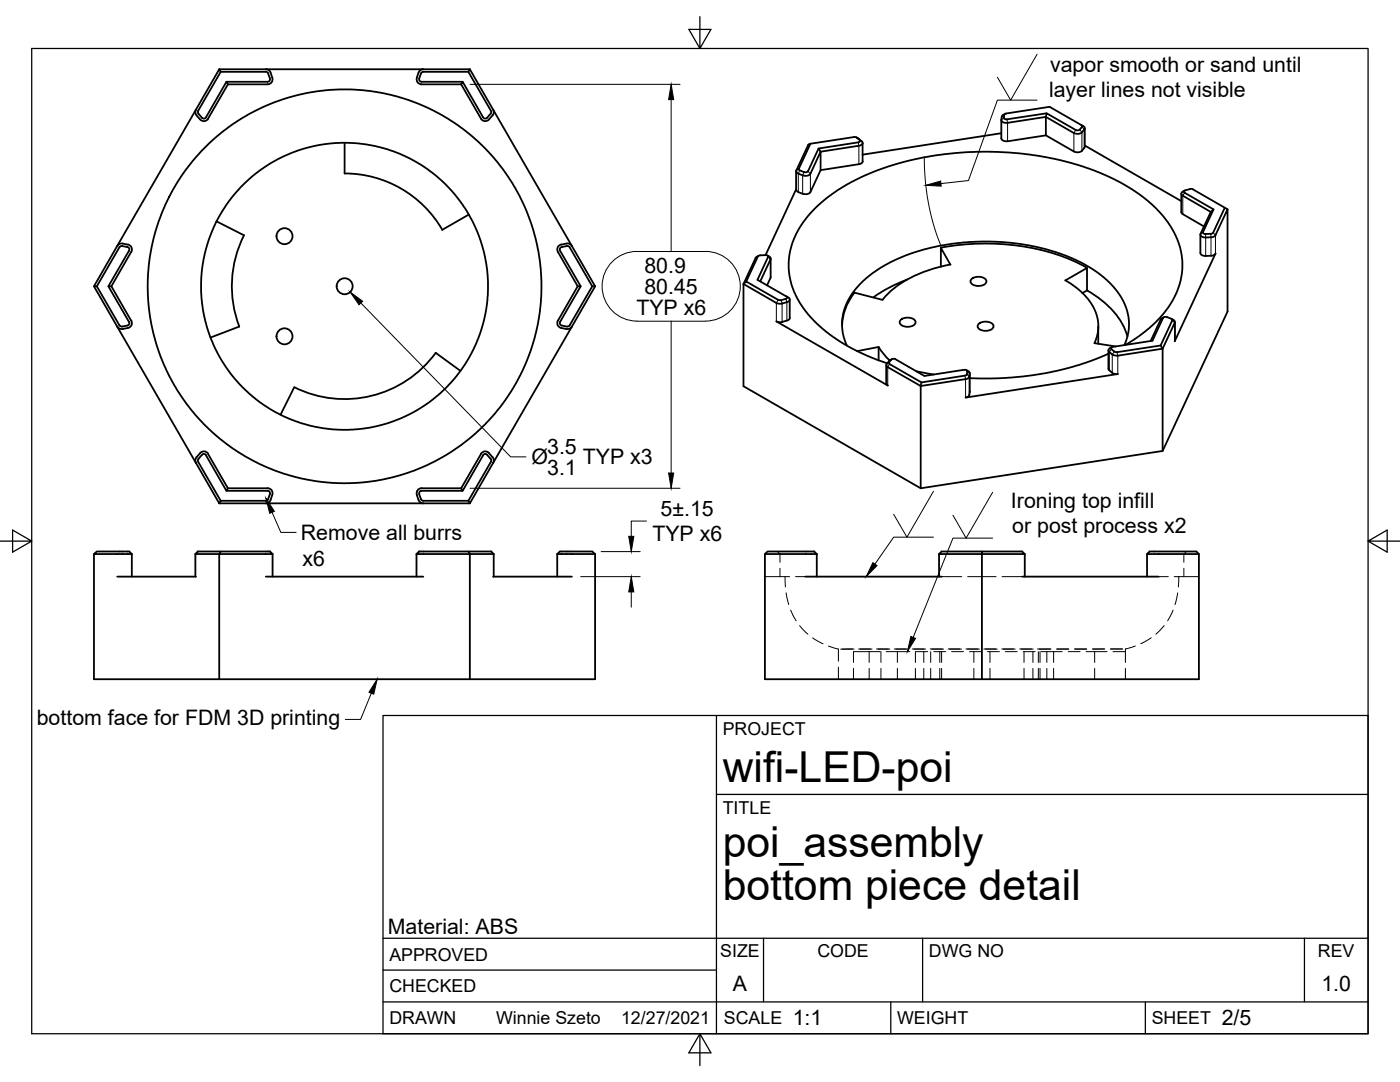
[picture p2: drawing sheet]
<svg xmlns="http://www.w3.org/2000/svg" width="279mm" height="216mm" viewBox="0 0 279 216" stroke-linecap="round" stroke-linejoin="round" font-family="sans-serif">
<!-- layer: Visible -->
<g fill="none" stroke="#000" stroke-width=".36">
<path d="M43.8 13.8h50M43.8 13.8l-25 43.3 4.6 8.1M43.8 13.8l.2 .5-4.5 7.8M44 14.3h9.1l.4 .3M45.2 16.3l-4.2 7.2-.3 .2-.4-.2-.8-1 .1-.4M45.5 16.8l-4 6.9M53.1 13.8a1.01 1.01 0 0 1 .9 .7M53.5 14.7l.4 1.1-.4 .5h-8.3l.3 .5M54 14.5l.3 1a1.01 1.01 0 0 1-.9 1.3h-7.9M83.2 15.5a1.01 1.01 0 0 0 .9 1.3M83.5 14.5l-.3 1M84 14.7l-.3 1.1 .2 .4 .2 .1"/>
<path d="M84.1 16.8h7.9M84.1 16.3h8.2M84.5 13.8a1.01 1.01 0 0 0-1 .7M92 16.8l4 6.9a1.01 1.01 0 0 0 1.6 .1M93.5 14.3l4.5 7.8-.1 .6-.8 .9h-.5l-.2-.2-4.1-7.1-.3 .5M93.8 13.8l25 43.3M93.8 13.8l-.3 .5h-9l-.5 .3M39.1 21.9a1.01 1.01 0 0 0 .1 1.1M39.2 23l.7 .8M41.6 23.7a1.01 1.01 0 0 1-1.7 .1M68.8 28.5v6.1M68.8 34.6a22.5 22.5 0 0 1 19.5 11.3l5.3-3.1"/>
<path d="M98.3 23l-.7 .8M98.4 21.9a1.01 1.01 0 0 1-.1 1.1M158.9 37.8l-6.1 13.1M158.9 34.2v3.6M158.9 37.8l.4 .5M158.9 34l2.4-5.1 .4-.2-2.3 5 .1 .2 1 .5M158.9 34v.2l.4 .4M163.4 29.6l-2.1 4.6-.4 .2-.4-.1M163.8 30.3l-2.1 4.4-.6 .4a2.57 2.57 0 0 1-1.8-.5M163.8 30.3v3.7l7.6-1.2a.75 .75 0 0 0 .8-.6M163.8 34l-2.1 4.3-.6 .4a2.67 2.67 0 0 1-1.8-.4M170.9 27.4l.4 .2"/>
<path d="M171.3 27.6l.7 .6M171.6 28l-.6-.5-.6-.2-8.7 1.4M171.6 28v.2l-.3 .2-7.9 1.2 .4 .7M172 28.2a.55 .55 0 0 1 0 .7 .55 .55 0 0 1-.6 .2l-7.6 1.2M172.1 28.5v3.7M199.8 27.6l.4 .5 .9 .1M199.8 26.6l-27.7 4.3M199.8 24v3.6M200.2 22.9l-.2 .3-.2 .7a.98 .98 0 0 0 1.3 .6M200.6 22.7l-.4 .2M200.8 22.6l8.7-1.3 6.3 3.7M208.7 23.3l.2-.7 5.9 3.4 .7-.1 .4-.6-.1-.3"/>
<path d="M208.7 23.3v3.7l5.6 3.2M208.7 23.3l-7.6 1.2M208.7 23.3l5.6 3.2M208.7 27l-7.6 1.2M208.9 22.6l-8.1 1.2-.5-.3 .2-.7 .3-.1M215.8 25l.4 .2M216.2 25.2l.2 .2a1.38 1.38 0 0 1-2.1 1.1M216.5 25.6v3.7a1.49 1.49 0 0 1-2.2 .9M216.5 29l19.3 11.1M235.8 38.7v3.8l4.5 2.7M236 38.2l-.2 .4 .2 .5 5.6 3.2M236.4 38l-.3 .2"/>
<path d="M236.4 38.5l5.8 3.3M236.5 38l-.2 .2 .1 .2M238.1 37.8l6.9 4M238.1 37.8l-.6-.1-1 .3M18.8 57.1h.5l4.5 7.8 .6 .2 1.2-.2 .2-.4v-.3l-4.2-7.1M19.3 57.1l4.5-7.8 .6-.2 1.2 .2 .2 .4-.1 .3-4.1 7.1h.6M22.2 57.1l4 6.9M23.4 49.1a.99 .99 0 0 1 1-.5l1.1 .2a1.01 1.01 0 0 1 .7 1.5M26.2 50.3l-4 6.8M43.2 44.2l5.5 2.7a22.5 22.5 0 0 0-.9 18.3l-5.8 2.2M112 48.8a1.01 1.01 0 0 0-.7 1.5l4 6.8M113.1 48.6l-1.1 .2"/>
<path d="M113.1 48.6a1.01 1.01 0 0 1 1 .5M115.3 57.1h.6l-4.1 7.1v.5l.2 .2 1.2 .3 .5-.3 4.5-7.8M115.3 57.1l-4 6.9a1.01 1.01 0 0 0 .7 1.5M115.9 57.1l-4.1-7.1-.1-.3 .3-.4 1.2-.2 .4 .1 4.6 7.9h.6M118.8 57.1l-25 43.3M148.4 56.7l.5-.5 6.4 3.6 .6 .1M148.4 56.7l6.5 3.8M151.4 51l-.6 .5-2.4 5.2M152.8 50.9l-1.3 .1-.2 .2-2.4 5M152.8 50.9l.4 .1 .1 .3-2.1 4.5 5.8 3.4M153.2 51l.5 .3 .1 .4-2.1 4.5M153.8 51.6v3.8l-.7 1.5"/>
<path d="M156.8 59.6l-.9 .3M157 59.2l.3 .2a.44 .44 0 0 1 .3 .4 .44 .44 0 0 1-.3 .4l-.2 .1M157 59.2l.1 .2-.3 .2M157.6 59.8v3.6l-.2 .4-.3 .2M181 55.8a29 29 0 0 0-6.7 3.5M187.8 53.2v-3.8l1.9 3.4a22.1 22.1 0 0 0-13.6 7l-5.6-1.4a11 11 0 0 0-2.4 6.5M187.8 49.4a45.6 45.6 0 0 1 27.8 3.3l1.3 .7M193.8 55.7a2.08 2.08 0 0 1 3.1 .3 1.38 1.38 0 0 1-1.9 1.1 1.22 1.22 0 0 1-1.3-1.1zM212.6 56l4.3-2.5v4.5l-.9 .5M212.6 55.9a12.5 12.5 0 0 1 6.4 7.4 7.7 7.7 0 0 1-.6 5.2l4.3 .6M216.9 57.9a16.2 16.2 0 0 1 8.1 9.2M239.6 46.8v3.9l.3 .2 .7 .2a2.5 2.5 0 0 0 1.9-.3l.1-.2-8.1 17.5v-3.8"/>
<path d="M241.6 42.3l.6-.5-2.1 4.5 .1 .3 .2 .1h1.2M241.6 42.3l-2 4.4a.77 .77 0 0 0 1 .7 2.47 2.47 0 0 0 1.9-.3l.1-.2M242.1 46.4l-.4 .3M242.6 46.9l2.4-5.1v20.4l-13 27.8-48.3 7.4-35.3-20.3v-20.4M244.4 41.4l-2.3 5M23.4 65.2l20.4 35.2M26.2 64a1 1 0 0 1-.7 1.4l-1 .2a1.01 1.01 0 0 1-1.1-.4M91.9 74l-4.9-3.6a22.5 22.5 0 0 1-28.3 6.9l-2.7 5.5M112 65.4l1.1 .3M114.1 65.2a1.01 1.01 0 0 1-1 .4M154.9 64.1l22.3 12.8-.3-.4M155 60.5l.5 .1h.6"/>
<path d="M155 64.1l.5 .2 .6-.1M157 60.3l-.9 .3M157 64l-.9 .2M171.1 70.1l4.2-.9v2.7M175.3 69.2l1 1.4 1.3 1.3M176.9 72.8v3.7M177.4 72.1l-.5 .7 .3 .5 6.5 3.7v20.4M177.4 72.3l.1 .3 6.4 3.7M177.6 71.9l-.2 .1M178 71.7l-.4 .2M178.7 71.7l5.8 3.3 7.9-1.2M178.7 71.7l-.7-.1-.6 .7"/>
<path d="M179.7 63.9a2.08 2.08 0 0 1 3 .3 1.38 1.38 0 0 1-1.8 1 1.22 1.22 0 0 1-1.3-1zM182.9 74.1l3.5 .6M192.4 73.8l.6 .2v.7l-.2 .2-8.9 1.4-.2 .7 9-1.4M192.9 73.9l.3 .2M193.3 74.1l.2 .3-.1 .7M193.5 78.8l-.3 .3-.5 .2M193.5 75.1l-.3 .4-.5 .2M193.5 78.2l-.1 .6M193.5 74.5v3.7M193.5 78.2h.1M195.3 64.7a2.08 2.08 0 0 1 3 .3 1.38 1.38 0 0 1-1.9 1 1.22 1.22 0 0 1-1.3-1zM219.2 65.1v3.5"/>
<path d="M221.2 73.6l.2 .3a1.75 1.75 0 0 0 1.7 .7l-30.4 4.7M221.2 70.6l-2.8 1.2-3.2 1.1-6.8 1.6-4 .6-3.7 .3-7.2 .1M221.2 69.9v3.7M221.4 70.2l.6 .5M221.5 69.5l-.3 .3 .2 .4M221.9 69.3l-.4 .2M224.4 68.9l.6-1.8 .3-2.1-.1-1.9-.4-1.6-.9-1.9-1.1-1.7-1.4-1.6-2-1.7-2.3-1.5-2.2-1.2-3.4-1.3-2.9-.9-3.4-.8-3.2-.4-6.2-.3-6 .5-2.7 .4-3.1 .8-3.2 1.1-2.7 1.2-2.2 1.2-2.2 1.5-2.2 1.9-1.2 1.5-1 1.6-.9 2.1-.3 1.5v1.8l.3 1.9 .6 1.8M224.6 68.8l3.5-2.3 3.3-3 1.4-1.7 1-1.5 1.1-2 .5-1.4 .6-3.3-.1-2.1-.3-1.9-1.3-3.2-1.2-2-1-1.3-2.9-2.9-1.7-1.3-2.4-1.6-4.5-2.4-5.2-1.9-5.2-1.4-5.9-.9-6.9-.4-5 .1-5.6 .6-6 1.2-5.8 1.8-5 2.3-3.9 2.4-3.6 3-1.3 1.5-1.5 2-1.5 3.2-.5 1.8-.3 1.8 .2 3.1 .3 1.6 .7 1.7 1 2 1.2 1.7 1.6 1.8 1.8 1.7 3.3 2.5 3.8 2.1 2.8 1.2 3 1.1M231.6 63.8l-2 4.3M232.1 63.4l-2.1 4.6-7.9 1.2-.4 .3a1.38 1.38 0 0 0 1 .8l8.9-1.4M232.1 63.4l.6-.2 1.3 .6-2.4 5.1 .4 .7-8.9 1.4-.6-.1-.5-.2M232.2 63.3l-.6 .5"/>
<path d="M233.8 63.6l.6 .4v.4l-2.4 5.2v20.4M39.5 92.1l4.5 7.8M39.9 90.4l-.7 .8a1.01 1.01 0 0 0-.1 1.2M39.9 90.4a1.01 1.01 0 0 1 1.7 .2M41.1 90.8l4.1 7.1 .3-.5M41.1 90.8l-.2-.2h-.5l-.8 1v.5M41.5 90.6l4 6.8M45.2 97.9h8.3l.4 .5-.4 1.2M45.5 97.4h7.9M53.4 97.4a1.01 1.01 0 0 1 .9 1.3M53.5 99.6l-.5 .3h-9l-.2 .5M54.3 98.8l-.3 1a1.01 1.01 0 0 1-.9 .6"/>
<path d="M83.2 98.8l.3 1a1.01 1.01 0 0 0 1 .6M84.1 97.4h7.9M84.1 97.4a1.01 1.01 0 0 0-.9 1.3M84.1 97.9l-.2 .1-.2 .4 .3 1.2 .3 .3h9.2M92 97.4l.3 .5h-8.2M96 90.6l-4 6.8M96.4 90.8l-4.1 7.1M96.4 90.8l.2-.2h.5l.8 .9 .1 .6M97.6 90.4l.7 .8a1.01 1.01 0 0 1 .1 1.2M97.6 90.4a1.01 1.01 0 0 0-1.6 .2M98 92.1l-4.5 7.8 .3 .5M18.8 110.6l.5-.6h6.5l.5 .6z"/>
<path d="M18.8 110.6v24.9h100v-24.9M23.4 115.1h15.7M26.3 110.6v4.5M39 110.6h4.8v24.9M39 110.6v4.5M43.8 100.4h9.2M44 110h9.3a1.26 1.26 0 0 1 1.1 .6h-10.6zM44 110h-4.5l-.5 .6M53 100.4h40.8M53 115.1h31.5M54.4 110.6v4.5M83.1 110.6h10.7v24.9"/>
<path d="M83.1 110.6v4.5M93.5 110h4.5l.5 .6h-4.7zM93.5 110h-9.2a1.26 1.26 0 0 0-1.2 .6M98.4 115.1h15.7M98.5 110.6v4.5M111.2 110.6l.5-.6h6.5l.6 .6M111.2 110.6h7.6M111.2 110.6v4.5M152.7 110.6l.5-.6h9.3l.5 .6M160.7 115.1h27.2M163 110.6h-10.3v24.9h86.6v-24.9h-10.4M163 110.6v4.5"/>
<path d="M187.4 110.6h8.6v-.6h8l.5 .6M187.4 110.6v4.5M196 110h-8.1l-.5 .6M204 115.1h27.2M204.5 110.6h-8.5v24.9M204.5 110.6v4.5M239.3 110.6l-.5-.6h-9.4l-.5 .6v4.5"/>
<circle cx="56.8" cy="47.1" r="1.6"/>
<circle cx="68.8" cy="57.1" r="39.3"/>
<circle cx="68.8" cy="57.1" r="28.6"/>
<circle cx="68.8" cy="57.1" r="1.6"/>
<circle cx="56.8" cy="67.1" r="1.6"/>
</g>
<!-- layer: Hidden -->
<g fill="none" stroke="#000" stroke-width=".2">
<path d="M155.2 110l.5 .6v1.6M155.7 113.4v1.7h-3M155.7 115.1h1.9M156.7 115.1v2M156.9 118.3l.5 2.3M158.8 115.1h1.9M187.9 115.1h4M193.1 115.1h5.7M200 115.1h4M231.2 115.1h2M234.3 115.1h2M235 118.3l-.5 2.3"/>
<path d="M235.2 115.1v2M236.3 115.1h3M236.3 113.4v1.7M236.8 110l-.5 .6v1.6M157.8 121.8l1.1 2.1M159.6 124.8l1.6 1.8M162.2 127.3l2.1 1.2M165.3 128.9l2 .6v2.4M167.3 133.1v2.4M168.1 129.5h2.4M170.2 129.5h-2.4M170.3 133.4v2.1"/>
<path d="M171.3 129.5h2.4M171.6 129.5h2.4M173.5 130h2.2M173.5 130h-3.2v2.2M173.5 130v2.2M173.5 133.4v2.1M174.9 129.5h2.4M175.2 129.5h2.4M175.8 130v2.2M175.8 133.4v2.1M176.9 130h2.2M178.5 129.5h2.4"/>
<path d="M178.8 129.5h2.4M179.1 130h2.5M179.1 130v2.2M179.1 133.4v2.1M182.1 129.5h2.3M182.4 129.5h2.3M182.7 130v2.2M182.7 133.4v2.1M182.8 130h2.3M184.4 130v2.2M184.4 133.4v2.1M185.6 129.5h2.4"/>
<path d="M185.7 130v2.2M185.7 133.4v2.1M185.9 129.5h2.4M186.4 130h2.3M187.6 130v2.2M187.6 133.4v2.1M187.9 130v2.2M187.9 133.4v2.1M189.2 129.5h2.4M189.5 129.5h2.4M189.9 130h2.4M192.8 129.5h2.4"/>
<path d="M193.1 129.5h2.4M193.5 130h2.4M194.4 130v2.2M194.4 133.4v2.1M196.3 129.5h2.4M196.7 129.5h2.3M197.1 130h2.4M197.6 130v2.2M197.6 133.4v2.1M199.9 129.5h2.4M200.2 129.5h2.4M200.6 130h2.4"/>
<path d="M203.5 129.5h2.4M203.8 129.5h2.4M204.2 130h2.4M204.4 130v2.2M204.4 133.4v2.1M206.1 130v2.2M206.1 133.4v2.1M207.1 129.5h2.6M207.2 130v2.2M207.2 133.4v2.1M207.4 129.5h2.3M207.6 130v2.2"/>
<path d="M207.6 133.4v2.1M207.8 130h2.5M208.9 130v2.2M208.9 133.4v2.1M210.3 130h1.7M210.3 130v2.2M210.3 133.4v2.1M210.9 129.5h2.4M213.2 130h2.4M214.4 129.5h2.4M214.5 129.5h2.4M216.7 130h1.8"/>
<path d="M218 129.5h2.4M218.5 130v2.2M218.5 133.4v2.1M218.5 130h2.4M220.5 129.5h-2.4M221.6 129.5h2.4M221.7 129.5h2.3M222.1 130h2.5M224.6 133.4v2.1M226.6 128.9l-2 .6v2.7M229.7 127.3l-2 1.1M232.3 124.8l-1.6 1.7"/>
<path d="M234.1 121.8l-1.1 2.1"/>
</g>
<!-- layer: Visible Narrow -->
<g fill="none" stroke="#000" stroke-width=".2">
<path d="M159.4 33.7l-.5 .3M159.6 34l-.3 .6v3.7M160.5 34.4l-.3 .6v3.7M161.2 34.2l.5 .5v3.6M171 27.5l.4 .2M171.3 28.4l.1 .7v3.7M171.6 28l.4 .2M184.5 31.4l.2 5.3 .7 4.3 .8 3.6 1.6 4.4M200.3 23.5l-.5 .4M200.4 22.9l-.5 .4M201 23.8l.1 .7v3.7M214.7 25.9l-.4 .6v3.7"/>
<path d="M215.5 25.9l.4 .5v3.7M215.9 25.3l.5 .5v3.7M236.4 38.5l-.3 .6v3.6M151.3 51.2l-.5 .3M153.3 51.3l.5 .5v3.6M155.3 59.8l-.4 .7v3.6M155.9 59.9l.2 .7v3.6M156.8 59.6l.2 .7v3.7M240.1 46.3l-.5 .4M240.6 46.7v4.4M241.6 46.7l.1 4.3M242.1 46.4l.5 .5v3.7"/>
<path d="M177.4 72.3l-.4 .3M177.5 72.6l-.3 .7v3.6M177.9 71.8l-.5 .3M192.6 75l.1 .6v3.7M193 74.7l.4 .4v3.7M193 74.1l.5 .4v3.7M221.8 69.7l-.4 .5v3.7M222.4 70.2l-.4 .5v3.7M222.9 70.3l.2 .7v3.6M232.1 63.4l-.5 .4M234 63.9l.4 .5v3.7"/>
</g>
<!-- layer: Border -->
<path d="M6.3 9.7h266.7v196.6h-266.7zM139.7 3.3v6.4l2.2-3.8h-4.4l2.2 3.8M0 108h6.3l-3.8-2.2v4.4l3.8-2.2M273 108l3.8 2.2v-4.4l-3.8 2.2h6.4M139.7 206.3l-2.2 3.8h4.4l-2.2-3.8v6.3" fill="none" stroke="#000" stroke-width=".25"/>
<!-- layer: Titleblock -->
<path d="M76.4 142.8h196.6v63.5h-196.6zM143 158.5h130M143 142.8v63.5M76.4 199.9h196.6M76.4 193.6h66.6M76.4 187.2h196.6M152.4 187.2v12.7M177.8 199.9v6.4M184.1 187.2v12.7M228.6 199.9v6.4M260.3 187.2v12.7" fill="none" stroke="#000" stroke-width=".25"/>
<!-- layer: Annotations -->
<path d="M184.7 37l3-.9 .1 1zM53.1 99.4l1.7 2.6-1 .4zM174.2 112.3l.8 .6-2.1 2.2zM75.3 135.5l-.7 3-1-.4zM181.8 127l.9 .4-1.6 2.6z" fill="#000" stroke="#000" stroke-width=".2"/>
<path d="M207 20h-7.9l-5.8 16-5.5 .6M207 10.8l-5.3 9.2-2.6-4.6M186.3 98l-5.3 9.2-2.6-4.6M198.1 98.2l-5.3 9.2-2.6-4.6M54.3 102.2l1.7 4h3.1M186.3 107.2h-7.9l-3.8 5.4M198.1 107.4h-7.9l-8 19.8M74.1 138.3l-2.1 5.3h-3.1" fill="none" stroke="#000" stroke-width=".2"/>
<!-- layer: Dimensions -->
<g fill="none" stroke="#000" stroke-width=".2">
<path d="M93.8 16.8h41.9M133.9 19.9v30.3M127.1 50.2h13.7M127.1 50.2a7 7 0 0 0-6.9 6.9 7 7 0 0 0 6.9 7M140.8 50.2a7 7 0 0 1 6.9 6.9 7 7 0 0 1-6.9 7M72 60.5l29.9 30.7h3.1M127.1 64.1h13.7M133.9 64.1v30.3M93.8 97.4h41.9M115.9 115.1h11.9M120 110.1h7.8M126 118.1v3.1"/>
<path d="M129 104h-3v3"/>
</g>
<path d="M133.9 16.8l.6 3.1h-1.1zM69.9 58.3l2.5 1.8-.8 .7zM133.4 94.4h1.1l-.6 3zM126 115.1l.5 3h-1zM125.5 107h1l-.5 3.1z" fill="#000" stroke="#000" stroke-width=".2"/>
<g font-size="8.5">
<text x="144.3" y="156">wifi-LED-poi</text>
<text x="144.3" y="171">poi_assembly</text>
<text x="144.3" y="179.6">bottom piece detail</text>
</g>
<g font-size="4.3">
<text x="209.6" y="14.4">vapor smooth or sand until</text>
<text x="209.4" y="19.5">layer lines not visible</text>
<text x="128.6" y="54.6">80.9</text>
<text x="128.6" y="58.7">80.45</text>
<text x="127" y="62.8">TYP x6</text>
<text x="106.1" y="92.6">Ø</text>
<text x="109.2" y="90.6">3.5</text>
<text x="109.2" y="94.7">3.1</text>
<text x="116.3" y="92.6">TYP x3</text>
<text x="201.8" y="101.4">Ironing top infill</text>
<text x="60" y="107.7">Remove all burrs</text>
<text x="131.8" y="102.9">5±.15</text>
<text x="202" y="106.4">or post process x2</text>
<text x="60.3" y="112.8">x6</text>
<text x="130.2" y="108">TYP x6</text>
<text x="7.3" y="144.7">bottom face for FDM 3D printing</text>
<text x="77.4" y="186.4">Material: ABS</text>
<text x="146.3" y="197.7">A</text>
<text x="263.7" y="197.7">1.0</text>
<text x="158.2" y="204.6">1:1</text>
<text x="243.8" y="204.6">2/5</text>
</g>
<g font-size="3.5">
<text x="144.3" y="146.6">PROJECT</text>
<text x="144.3" y="162.3">TITLE</text>
<text x="77.7" y="191.7">APPROVED</text>
<text x="143.7" y="191">SIZE</text>
<text x="163.1" y="191">CODE</text>
<text x="185.4" y="191">DWG NO</text>
<text x="263" y="191">REV</text>
<text x="77.7" y="198">CHECKED</text>
<text x="77.7" y="204.4">DRAWN</text>
<text x="99" y="204.4">Winnie Szeto</text>
<text x="124" y="204.4">12/27/2021</text>
<text x="144.5" y="204.4">SCALE</text>
<text x="179" y="204.4">WEIGHT</text>
<text x="229.8" y="204.4">SHEET</text>
</g>
</svg>
